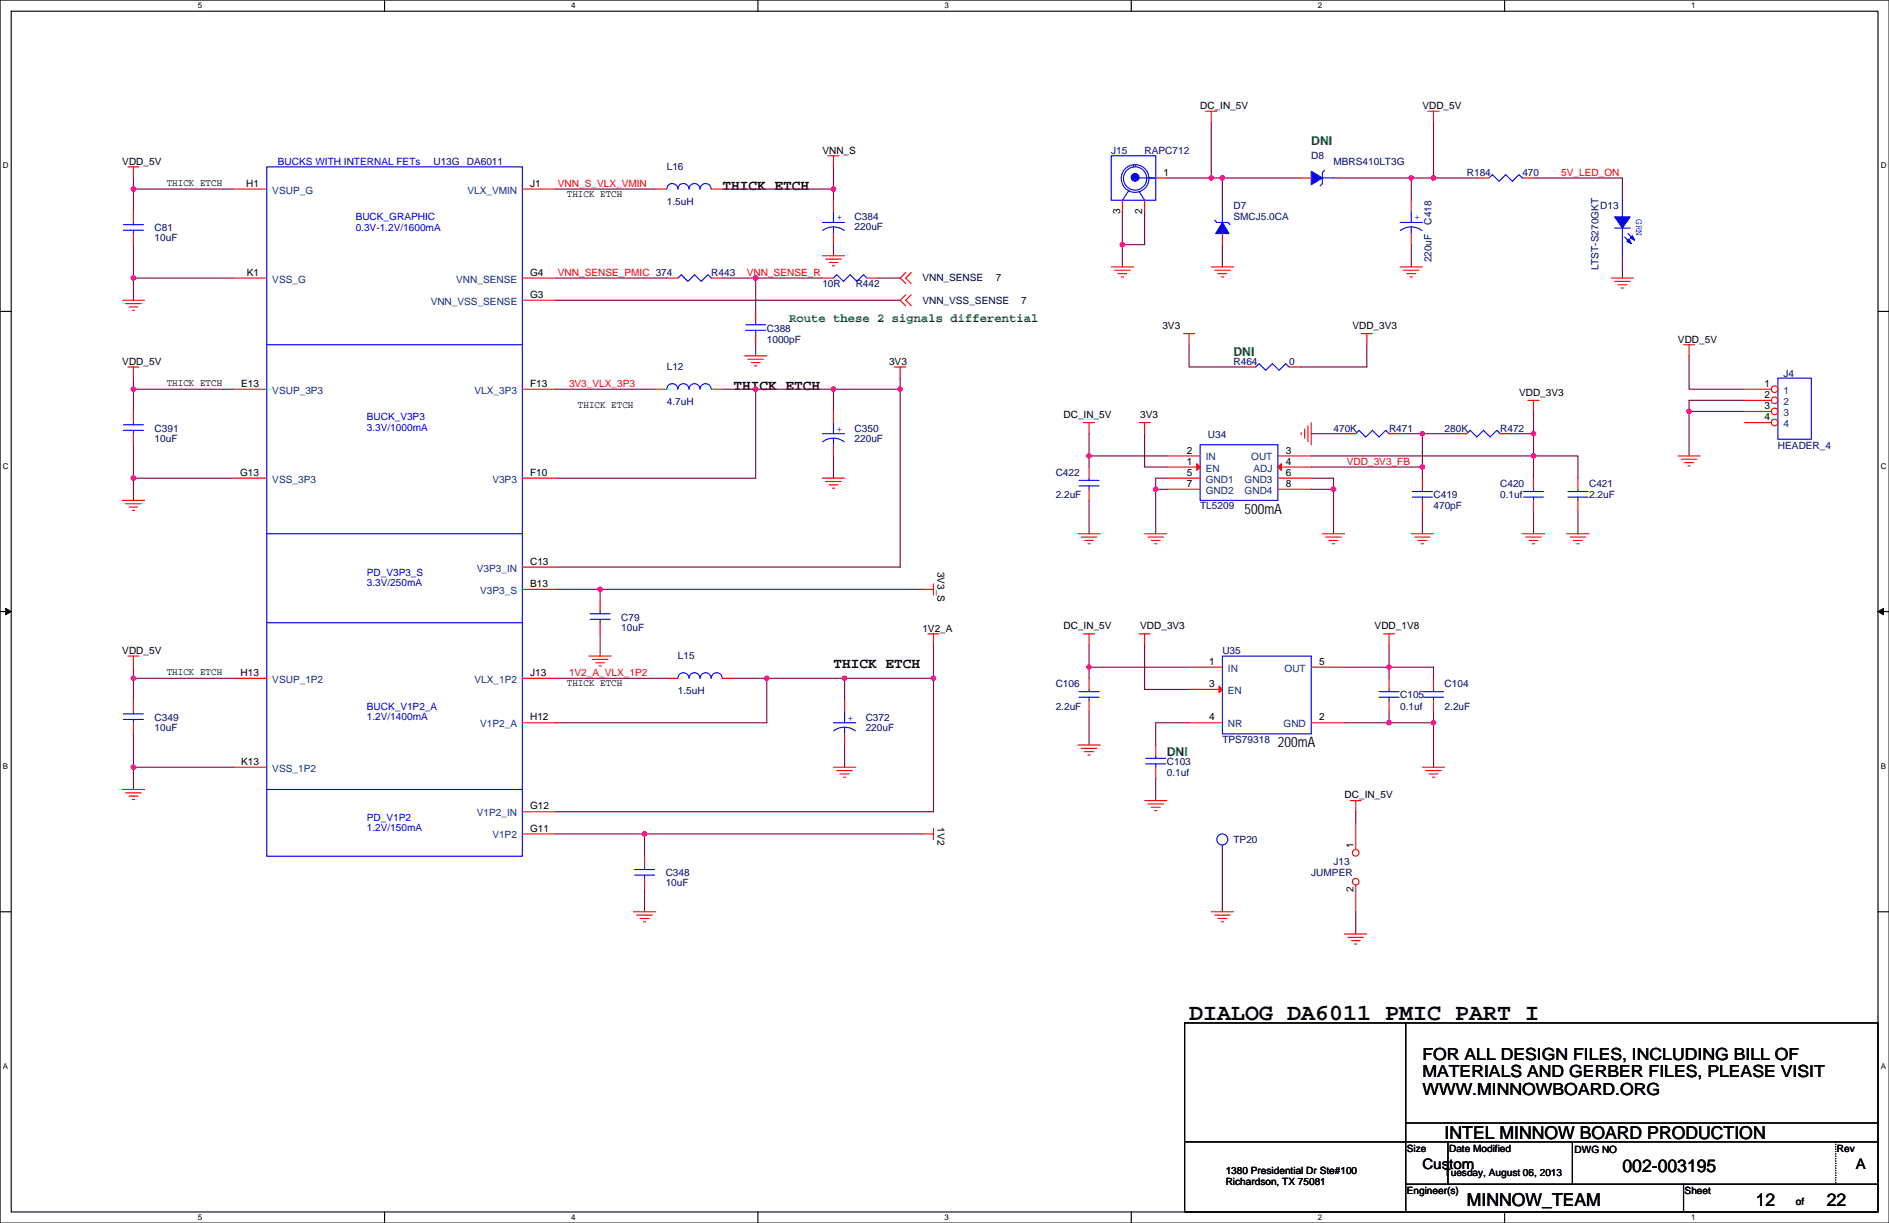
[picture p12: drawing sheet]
<svg xmlns="http://www.w3.org/2000/svg" width="432mm" height="279mm" viewBox="0 0 432 279" stroke-linecap="round" stroke-linejoin="round" font-family="sans-serif">
<path d="M0 0h431.8v279.4h-431.8zM2.6 2.6h426.7v274.3h-426.7z" fill="none" stroke="#000" stroke-width=".25"/>
<g fill="#fff">
<path d="M45.2 .3h1v2h-1z"/>
<path d="M45.2 277.1h1v2.1h-1z"/>
</g>
<path d="M87.9 0v2.6M87.9 276.9v2.5" fill="none" stroke="#000" stroke-width=".25"/>
<g fill="#fff">
<path d="M130.6 .3h1v2h-1z"/>
<path d="M130.6 277.1h1v2.1h-1z"/>
</g>
<path d="M173.2 0v2.6M173.2 276.9v2.5" fill="none" stroke="#000" stroke-width=".25"/>
<g fill="#fff">
<path d="M215.9 .3h1v2h-1z"/>
<path d="M215.9 277.1h1v2.1h-1z"/>
</g>
<path d="M258.6 0v2.6M258.6 276.9v2.5" fill="none" stroke="#000" stroke-width=".25"/>
<g fill="#fff">
<path d="M301.3 .3h1v2h-1z"/>
<path d="M301.3 277.1h1v2.1h-1z"/>
</g>
<path d="M343.9 0v2.6M343.9 276.9v2.5" fill="none" stroke="#000" stroke-width=".25"/>
<g fill="#fff">
<path d="M386.6 .3h1v2h-1z"/>
<path d="M386.6 277.1h1v2.1h-1z"/>
<path d="M.7 36.9h1.2v2h-1.2z"/>
<path d="M429.9 36.9h1.3v2h-1.3z"/>
<path d="M.7 105.4h1.2v2.1h-1.2z"/>
<path d="M429.9 105.4h1.3v2.1h-1.3z"/>
</g>
<path d="M0 71.1h2.6M429.3 71.1h2.5" fill="none" stroke="#000" stroke-width=".25"/>
<g fill="#fff">
<path d="M.7 174h1.2v2h-1.2z"/>
<path d="M429.9 174h1.2v2h-1.2z"/>
</g>
<path d="M0 139.7h2.6M429.3 139.7h2.5" fill="none" stroke="#000" stroke-width=".25"/>
<path d="M1.3 139l1.3 .7-1.3 .7zM429.3 139.7l1.3-.7v1.4z" fill="#000" stroke="#000" stroke-width=".23"/>
<g fill="#fff">
<path d="M.7 242.6h1.2v2h-1.2z"/>
<path d="M429.9 242.6h1.2v2h-1.2z"/>
</g>
<path d="M0 208.3h2.6M429.3 208.3h2.5M270.8 233.7h158.5v43.2h-158.5zM321.3 233.7v43.2M321.3 256.6h108M271 260.9h158.3M321.3 270.5h108M331 260.9v9.6M359.4 260.9v9.6M384.8 270.5v6.4" fill="none" stroke="#000" stroke-width=".25"/>
<g fill="none" stroke="#800040" stroke-width=".25">
<path d="M190.5 38.1v5.1M276.9 28v12.7M327.7 28v12.7M30.5 55.9v7.6M30.5 43.2v5.1M30.5 40.7v2.5M30.5 43.2h22.9M127 43.2h22.9M165.1 43.2h25.4M190.5 43.2v2.5M190.5 55.9v2.5M256.6 55.9v5.1"/>
<path d="M256.6 48.3v7.6M261.6 48.3v7.6h-5M266.7 40.7h10.2M276.9 40.7h2.5M279.4 55.9v5.1M279.4 40.7v7.6M279.4 40.7h17.8M304.8 40.7h17.8M322.6 40.7h5.1M322.6 55.9v5.1M322.6 40.7v5M327.7 40.7h10.1"/>
<path d="M350.5 40.7h20.4v5M370.9 58.4v5.1M30.5 63.5v5.1M30.5 63.5h22.9M127 63.5h25.4M127 68.6h78.8M165.1 63.5h7.6v7.6M172.7 63.5h15.3M172.7 78.8v2.5M200.7 63.5h5.1M271.8 78.8v5h12.7M312.4 78.8v5h-15.2"/>
<path d="M30.5 86.4v2.5M30.5 88.9v5.1M30.5 88.9h22.9M127 88.9h22.9M165.1 88.9h7.6M172.7 88.9h17.8M172.7 88.9v20.3h-45.7M190.5 88.9v5.1M190.5 88.9h15.3M205.8 86.4v2.5M205.8 88.9v40.7h-78.8M248.9 99.1v5.1"/>
<path d="M261.6 99.1v7.6h5.1M299.7 99.1h7.7M320.1 99.1h5v7.6M325.1 99.1h7.7M345.5 99.1h5M350.5 99.1v5.1M350.5 94v5.1M386.1 81.3v7.6h12.7M386.1 94h12.7M386.1 94v10.2M398.8 91.5h-12.7v2.5M30.5 109.2v5.1"/>
<path d="M30.5 101.6v7.6h22.9M190.5 104.2v5M248.9 104.2v2.5M248.9 104.2h17.8M248.9 114.3v7.6M264.2 111.8v10.1M264.2 111.8h2.5M266.7 109.2h-2.5v2.6M299.7 106.7h25.4M299.7 109.2h5.1v2.6M299.7 111.8h5.1M299.7 104.2h50.8"/>
<path d="M304.8 111.8v10.1M325.1 116.9v5M325.1 106.7v2.5M350.5 104.2v5M350.5 116.9v5M350.5 104.2h10.2v5M360.7 116.9v5M127 134.6h10.2v2.6M137.2 134.6h73.6M30.5 155h22.9M30.5 155v5M30.5 152.4v2.6"/>
<path d="M127 155h25.4M137.2 144.8v5.1M167.7 155h7.6v10.1h-48.3M175.3 155h17.8M193.1 155h20.3M193.1 155v5M213.4 155v30.4h-86.4M213.4 147.3v7.7M248.9 152.4h22.9M248.9 152.4v2.6M248.9 147.3v5.1M261.6 147.3v10.2h10.2"/>
<path d="M307.4 152.4h10.1M317.5 152.4v2.6M317.5 152.4h10.2v2.6M317.5 147.3v5.1M30.5 167.7v7.6M30.5 175.3v5.1M30.5 175.3h22.9M193.1 170.2v5.1M248.9 162.6v7.6M264.2 177.8v5.1M271.8 165.1h-7.6v5.1M307.4 165.1h10.1"/>
<path d="M317.5 162.6v2.5M317.5 165.1h10.2M327.7 165.1v10.2M327.7 162.6v2.5M127 190.5h20.3M147.3 190.5v5.1M147.3 190.5h63.5M279.4 193.1v15.2M309.9 185.4v2.6M147.3 203.2v5.1M309.9 208.3v5.1"/>
</g>
<g fill="#f0f" stroke="#f0f" stroke-width=".25">
<circle cx="172.7" cy="88.9" r=".5"/>
<circle cx="190.5" cy="88.9" r=".5"/>
<circle cx="205.7" cy="88.9" r=".5"/>
<circle cx="137.2" cy="134.6" r=".5"/>
<circle cx="193" cy="154.9" r=".5"/>
<circle cx="175.3" cy="154.9" r=".5"/>
<circle cx="213.4" cy="154.9" r=".5"/>
<circle cx="147.3" cy="190.5" r=".5"/>
<circle cx="190.5" cy="43.2" r=".5"/>
<circle cx="30.5" cy="63.5" r=".5"/>
<circle cx="30.5" cy="43.2" r=".5"/>
<circle cx="30.5" cy="88.9" r=".5"/>
<circle cx="30.5" cy="109.2" r=".5"/>
<circle cx="30.5" cy="154.9" r=".5"/>
<circle cx="30.5" cy="175.3" r=".5"/>
<circle cx="256.5" cy="55.9" r=".5"/>
<circle cx="276.9" cy="40.6" r=".5"/>
<circle cx="327.7" cy="40.6" r=".5"/>
<circle cx="322.6" cy="40.6" r=".5"/>
<circle cx="350.5" cy="104.1" r=".5"/>
<circle cx="264.2" cy="111.8" r=".5"/>
<circle cx="304.8" cy="111.8" r=".5"/>
<circle cx="325.1" cy="99.1" r=".5"/>
<circle cx="350.5" cy="99.1" r=".5"/>
<circle cx="325.1" cy="106.7" r=".5"/>
<circle cx="248.9" cy="104.1" r=".5"/>
<circle cx="248.9" cy="152.4" r=".5"/>
<circle cx="327.7" cy="165.1" r=".5"/>
<circle cx="317.5" cy="152.4" r=".5"/>
<circle cx="317.5" cy="165.1" r=".5"/>
<circle cx="172.7" cy="63.5" r=".5"/>
<circle cx="279.4" cy="40.6" r=".5"/>
<circle cx="386.1" cy="94" r=".5"/>
</g>
<g fill="none" stroke="#f00" stroke-width=".25">
<path d="M29.2 38.1h2.6M30.5 38.1v2.6M189.3 35.6h2.5M190.5 35.6v2.5M275.6 25.4h2.6M276.9 25.4v2.6M326.4 25.4h2.6M327.7 25.4v2.6M30.5 48.3v2.5M30.5 53.4v2.5M53.4 43.2h7.6M119.4 43.2h7.6"/>
<path d="M149.9 43.2h2.5M162.6 43.2h2.5M188 58.4h5.1M188.7 59.2h3.6M189.5 60h2M190.5 45.7v2.6M190.5 53.4v2.5M256.6 45.7v2.6M261.6 45.7v2.6M264.2 40.7h2.5M279.4 48.3h.1M279.4 53.4v2.5"/>
<path d="M370.9 58.4h.1M370.9 45.7h.1M28 68.6h5M28.7 69.4h3.6M29.5 70.1h2M30.2 70.9h.6M53.4 63.5h7.6M119.4 63.5h7.6M119.4 68.6h7.6M152.4 63.5h2.6M162.6 63.5h2.5M188 63.5h2.5"/>
<path d="M190.3 60.7h.5M198.1 63.5h2.6M207 67.3l-1.2 1.3 1.2 1.3M207 62.3l-1.2 1.2 1.2 1.3M208.3 67.3l-1.3 1.3 1.3 1.3M208.3 62.3l-1.3 1.2 1.3 1.3M254 61h5.1M254.8 61.7h3.5M255.5 62.5h2.1M256.3 63.3h.5M270.5 76.2h2.6M271.8 76.2v2.6"/>
<path d="M276.9 61h5.1M277.6 61.7h3.6M278.4 62.5h2M279.2 63.3h.5M311.2 76.2h2.5M312.4 76.2v2.6M320.1 61h5M320.8 61.7h3.6M321.6 62.5h2M322.3 63.3h.6M368.3 63.5h5.1M369.1 64.3h3.5"/>
<path d="M369.8 65h2.1M370.6 65.8h.5M384.8 78.8h2.6M386.1 78.8v2.5M29.2 83.8h2.6M30.5 83.8v2.6M30.5 94v2.5M30.5 99.1v2.5M53.4 88.9h7.6M119.4 88.9h7.6M149.9 88.9h2.5M162.6 88.9h2.5"/>
<path d="M170.2 81.3h5.1M171 82.1h3.5M171.7 82.8h2.1M172.5 83.6h.5M190.5 94v2.5M204.5 83.8h2.5M205.8 83.8v2.6M247.7 96.5h2.5M248.9 96.5v2.6M260.4 96.5h2.5M261.6 96.5v2.6M284.5 83.8h2.5"/>
<path d="M294.7 83.8h2.5M297.5 98.8v.5M298.2 98.1v2M299 97.3v3.6M299.7 96.5v5.1M307.4 99.1h2.5M317.5 99.1h2.6M332.8 99.1h2.5M342.9 99.1h2.6M349.3 91.5h2.5M350.5 91.5v2.5M28 114.3h5"/>
<path d="M28.7 115.1h3.6M29.5 115.8h2M30.2 116.6h.6M53.4 109.2h7.6M119.4 109.2h7.6M188 109.2h5.1M188.7 110h3.6M189.5 110.8h2M190.3 111.5h.5M190.5 101.6v2.6M248.9 106.7v2.5M248.9 111.8v2.5"/>
<path d="M266.7 104.2h7.6M266.7 109.2h7.6M266.7 106.7h7.6M266.7 111.8h7.6M292.1 104.2h7.6M292.1 106.7h7.6M292.1 109.2h7.6M292.1 111.8h7.6M325.1 109.2v2.6M325.1 114.3v2.6M360.7 109.2v2.6M360.7 114.3v2.6"/>
<path d="M383.6 104.2h5M384.3 104.9h3.6M385.1 105.7h2M385.8 106.4h.6M119.4 129.6h7.6M119.4 134.6h7.6M210.8 134.6h2.6M213.4 133.4v2.5M246.4 121.9h5.1M247.2 122.7h3.5M247.9 123.5h2.1M248.7 124.2h.5"/>
<path d="M261.6 121.9h5.1M262.4 122.7h3.6M263.2 123.5h2M263.9 124.2h.5M302.3 121.9h5.1M303 122.7h3.6M303.8 123.5h2M304.6 124.2h.5M322.6 121.9h5.1M323.4 122.7h3.5M324.1 123.5h2.1M324.9 124.2h.5"/>
<path d="M348 121.9h5.1M348.8 122.7h3.5M349.5 123.5h2.1M350.3 124.2h.5M358.2 121.9h5M358.9 122.7h3.6M359.7 123.5h2M360.4 124.2h.6M29.2 149.9h2.6M30.5 149.9v2.5M53.4 155h7.6M119.4 155h7.6"/>
<path d="M134.6 149.9h5.1M135.4 150.6h3.6M136.2 151.4h2M136.9 152.2h.5M152.4 155h2.6M165.1 155h2.6M212.1 144.8h2.6M213.4 144.8v2.5M247.7 144.8h2.5M248.9 155v2.5M248.9 144.8v2.5M260.4 144.8h2.5"/>
<path d="M261.6 144.8v2.5M271.8 152.4h7.6M271.8 157.5h7.6M299.7 152.4h7.7M316.3 144.8h2.5M317.5 144.8v2.5M317.5 155v2.5M327.7 155v2.5M53.4 175.3h7.6M119.4 165.1h7.6M190.5 175.3h5.1M191.3 176h3.5"/>
<path d="M192 176.8h2.1M192.8 177.6h.5M193.1 160v2.6M193.1 167.7v2.5M246.4 170.2h5.1M247.2 171h3.5M247.9 171.7h2.1M248.7 172.5h.5M248.9 160v2.6M271.8 165.1h7.6M299.7 165.1h7.7M317.5 160v2.6"/>
<path d="M325.1 175.3h5.1M325.9 176h3.6M326.7 176.8h2M327.4 177.6h.5M327.7 160v2.6M28 180.4h5M28.7 181.1h3.6M29.5 181.9h2M30.2 182.6h.6M119.4 185.4h7.6M119.4 190.5h7.6M147.3 195.6v2.5"/>
<path d="M210.8 190.5h2.6M213.4 189.3v2.5M261.6 182.9h5.1M262.4 183.7h3.6M263.2 184.4h2M263.9 185.2h.5M279.4 193.1h.1M308.6 182.9h2.6M309.9 182.9v2.5M144.8 208.3h5.1M145.6 209.1h3.5M146.3 209.8h2.1"/>
<path d="M147.1 210.6h.5M147.3 200.7v2.5M276.9 208.3h5.1M277.6 209.1h3.6M278.4 209.8h2M279.2 210.6h.5M307.4 213.4h5M308.1 214.1h3.6M308.9 214.9h2M309.6 215.7h.6"/>
</g>
<path d="M419.6 260.9v9.6M419.6 270.5h.1" fill="none" stroke="#000" stroke-width=".25" stroke-dasharray="0 .5"/>
<g fill="none" stroke="#00f" stroke-width=".25">
<path d="M61 38.1h58.4v157.5h-58.4zM254 35.6h10.2v10.1h-10.2zM259.1 37.6v.5M259.6 37.6v.5M28.2 52.6h4.6M28.2 51.3h4.6M30.5 50.8v.5M30.5 52.6v.8M152.4 43.2a1.26 1.26 0 0 1 1.3-1.3 1.26 1.26 0 0 1 1.2 1.3M155 43.2a1.26 1.26 0 0 1 1.2-1.3 1.26 1.26 0 0 1 1.3 1.3 1.27 1.27 0 0 1 1.3-1.3 1.27 1.27 0 0 1 1.2 1.3M160 43.2a1.26 1.26 0 0 1 1.3-1.3 1.26 1.26 0 0 1 1.3 1.3M188 50.8h5.1"/>
<path d="M188 52.7a4.1 4.1 0 0 1 5 0M190.5 51.8v1.6M190.5 48.3v2.5M258.1 43.5l-1.5 2.2M259.1 40.7h5.1h-1.5M260.4 43.7l1.2 2M277.6 50.3l.6 .5h2.5l.5 .5M279.4 48.3v2.5M369.1 52.1h3.5M370.9 45.7v6.4M370.9 50.8v7.6M371.4 54.1l1.5 1.5"/>
<path d="M372.1 53.4l1.6 1.5M61 78.8h58.4M155 63.5l.7-.7 1.5 1.5 1.6-1.5 1.5 1.5 1.5-1.5 .8 .7M190.5 63.5l.8-.7 1.5 1.5 1.5-1.5 1.6 1.5 1.5-1.5 .7 .7M28.2 98.3h4.6M28.2 97h4.6M30.5 96.5v.5M30.5 98.3v.8M154.9 88.9a1.26 1.26 0 0 0-1.2-1.2 1.26 1.26 0 0 0-1.3 1.2M160 88.9a1.27 1.27 0 0 0-1.2-1.2 1.27 1.27 0 0 0-1.3 1.2 1.26 1.26 0 0 0-1.3-1.2 1.26 1.26 0 0 0-1.2 1.2M162.6 88.9a1.26 1.26 0 0 0-1.3-1.2 1.26 1.26 0 0 0-1.3 1.2M188 99.1h5.1"/>
<path d="M190.5 96.5v2.6M287 83.8l.8-.7 1.5 1.5 1.6-1.5 1.5 1.5 1.5-1.5 .8 .7M309.9 99.1l.8-.8 1.5 1.5 1.5-1.5 1.5 1.5 1.6-1.5 .7 .8M335.3 99.1l.8-.8 1.5 1.5 1.5-1.5 1.5 1.5 1.6-1.5 .7 .8M406.4 86.4h7.6v14h-7.6zM188 100.9a4.1 4.1 0 0 1 5 0M190.5 100.1v1.5M246.7 111h4.5M246.7 109.7h4.5M248.9 109.2v.5M248.9 111v.8M274.3 101.6h17.8v12.7h-17.8z"/>
<path d="M322.9 113.6h4.5M322.9 112.3h4.5M325.1 111.8v.5M325.1 113.6v.7M358.4 113.6h4.6M358.4 112.3h4.6M360.7 111.8v.5M360.7 113.6v.7M61 121.9h58.4M61 142.3h58.4M155 154.9a1.26 1.26 0 0 1 1.2-1.2 1.26 1.26 0 0 1 1.3 1.2 1.27 1.27 0 0 1 1.2-1.2 1.27 1.27 0 0 1 1.3 1.2M160 154.9a1.26 1.26 0 0 1 1.3-1.2 1.26 1.26 0 0 1 1.3 1.2 1.27 1.27 0 0 1 1.2-1.2 1.27 1.27 0 0 1 1.3 1.2"/>
<path d="M246.7 159.3h4.5M246.7 158h4.5M248.9 157.5v.5M248.9 159.3v.7M279.4 149.9h20.3v17.8h-20.3zM315.2 159.3h4.6M315.2 158h4.6M317.5 157.5v.5M317.5 159.3v.7M325.4 159.3h4.6M325.4 158h4.6M327.7 157.5v.5"/>
<path d="M327.7 159.3v.7M190.5 165.1h5.1M190.6 167a4.1 4.1 0 0 1 4.9 0M193.1 166.1v1.6M193.1 162.6v2.5M61 180.4h58.4M145.1 199.9h4.5M145.1 198.6h4.5M147.3 198.1v.5M147.3 199.9v.8"/>
<circle cx="259.5" cy="40.8" r="3.2"/>
<circle cx="259.5" cy="40.8" r="2.66"/>
<circle cx="279.4" cy="191.8" r="1.26"/>
</g>
<g fill="#00f" stroke="#00f" stroke-width=".25">
<path d="M372.4 54.6l.5 1-1-.5z" fill-rule="evenodd"/>
<path d="M373.1 53.9l.6 1-1.1-.5z" fill-rule="evenodd"/>
<path d="M369.1 49.6h3.5l-1.7 2.5z" fill-rule="evenodd"/>
<path d="M279.4 50.8l1.5 2.6h-3z" fill-rule="evenodd"/>
<circle cx="259.5" cy="40.5" r=".88"/>
</g>
<g fill="#f00" stroke="#f00" stroke-width=".25">
<path d="M278.7 156.7l.7 .8-.7 .8z"/>
<path d="M273.6 105.9l.7 .8-.7 .8z"/>
<path d="M292.1 106.7l.8-.8v1.6z"/>
</g>
<circle cx="405.6" cy="88.9" r=".76" fill="#fff" stroke="#f00" stroke-width=".25"/>
<path d="M398.8 88.9h6.1" fill="none" stroke="#f00" stroke-width=".25"/>
<circle cx="405.6" cy="91.4" r=".76" fill="#fff" stroke="#f00" stroke-width=".25"/>
<path d="M398.8 91.5h6.1" fill="none" stroke="#f00" stroke-width=".25"/>
<circle cx="405.6" cy="94" r=".76" fill="#fff" stroke="#f00" stroke-width=".25"/>
<path d="M398.8 94h6.1" fill="none" stroke="#f00" stroke-width=".25"/>
<circle cx="405.6" cy="96.5" r=".76" fill="#fff" stroke="#f00" stroke-width=".25"/>
<g fill="none" stroke="#f00" stroke-width=".25">
<path d="M297.2 40.7h2.5M304.8 40.7h.1M322.6 45.7v2.6M322.6 53.4v2.5M337.8 40.7h2.6M348 40.7h2.5M172.7 71.1v2.6M172.7 76.2v2.6M398.8 96.5h6.1M350.5 109.2v2.6M350.5 114.3v2.6M137.2 137.2v2.5"/>
<path d="M137.2 142.3v2.5M30.5 160v2.6M30.5 165.1v2.6M264.2 170.2v2.5M264.2 175.3v2.5"/>
</g>
<g fill="none" stroke="#00f" stroke-width=".25">
<path d="M302.8 38.9l-.5 .5v2.5l-.5 .5M302.3 40.7h2.5M320.1 50.8h5M320.1 52.7a4.1 4.1 0 0 1 5 0M322.6 51.8v1.6M322.6 48.3v2.5M340.4 40.7l.7-.8 1.6 1.5 1.5-1.5 1.5 1.5 1.5-1.5 .8 .8M170.5 75.5h4.5M170.5 74.2h4.5M172.7 73.7v.5M172.7 75.5v.7M348.3 113.6h4.5"/>
<path d="M348.3 112.3h4.5M350.5 111.8v.5M350.5 113.6v.7M137.2 139.7v.5M134.9 141.5h4.6M134.9 140.2h4.6M137.2 141.5v.8M28.2 164.4h4.6M28.2 163.1h4.6M30.5 162.6v.5M30.5 164.4v.7M261.9 174.5h4.6"/>
<path d="M261.9 173.2h4.6M264.2 172.7v.5M264.2 174.5v.8"/>
</g>
<path d="M299.7 39.1l2.6 1.6-2.6 1.5z" fill-rule="evenodd" fill="#00f" stroke="#00f" stroke-width=".25"/>
<circle cx="309.9" cy="194.8" r=".76" fill="#fff" stroke="#f00" stroke-width=".25"/>
<path d="M309.9 188v6.1" fill="none" stroke="#f00" stroke-width=".25"/>
<circle cx="309.9" cy="201.4" r=".76" fill="#fff" stroke="#f00" stroke-width=".25"/>
<path d="M309.9 202.2v6.1" fill="none" stroke="#f00" stroke-width=".25"/>
<g fill="#f0f" stroke="#f0f" stroke-width=".25">
<circle cx="172.7" cy="88.9" r=".5"/>
<circle cx="190.5" cy="88.9" r=".5"/>
<circle cx="205.7" cy="88.9" r=".5"/>
<circle cx="137.2" cy="134.6" r=".5"/>
<circle cx="193" cy="154.9" r=".5"/>
<circle cx="175.3" cy="154.9" r=".5"/>
<circle cx="213.4" cy="154.9" r=".5"/>
<circle cx="147.3" cy="190.5" r=".5"/>
<circle cx="190.5" cy="43.2" r=".5"/>
<circle cx="30.5" cy="63.5" r=".5"/>
<circle cx="30.5" cy="43.2" r=".5"/>
<circle cx="30.5" cy="88.9" r=".5"/>
<circle cx="30.5" cy="109.2" r=".5"/>
<circle cx="30.5" cy="154.9" r=".5"/>
<circle cx="30.5" cy="175.3" r=".5"/>
<circle cx="256.5" cy="55.9" r=".5"/>
<circle cx="276.9" cy="40.6" r=".5"/>
<circle cx="327.7" cy="40.6" r=".5"/>
<circle cx="322.6" cy="40.6" r=".5"/>
<circle cx="350.5" cy="104.1" r=".5"/>
<circle cx="264.2" cy="111.8" r=".5"/>
<circle cx="304.8" cy="111.8" r=".5"/>
<circle cx="325.1" cy="99.1" r=".5"/>
<circle cx="350.5" cy="99.1" r=".5"/>
<circle cx="325.1" cy="106.7" r=".5"/>
<circle cx="248.9" cy="104.1" r=".5"/>
<circle cx="248.9" cy="152.4" r=".5"/>
<circle cx="327.7" cy="165.1" r=".5"/>
<circle cx="317.5" cy="152.4" r=".5"/>
<circle cx="317.5" cy="165.1" r=".5"/>
<circle cx="172.7" cy="63.5" r=".5"/>
<circle cx="279.4" cy="40.6" r=".5"/>
<circle cx="386.1" cy="94" r=".5"/>
</g>
<text font-size="5.3" x="271.8" y="233.1">DIALOG DA6011 PMIC PART I</text>
<g font-size="4.1">
<text x="330.2" y="260.2">INTEL MINNOW BOARD PRODUCTION</text>
<text x="370.9" y="267.8">002-003195</text>
<text x="335.3" y="275.4">MINNOW_TEAM</text>
<text x="401.3" y="275.4">12</text>
<text x="417.6" y="275.4">22</text>
</g>
<g font-size="3.8">
<text x="325.1" y="242.2">FOR ALL DESIGN FILES, INCLUDING BILL OF</text>
<text x="325.1" y="246.1">MATERIALS AND GERBER FILES, PLEASE VISIT</text>
<text x="325.1" y="250.1">WWW.MINNOWBOARD.ORG</text>
</g>
<g font-size="3.3">
<text x="165.1" y="43.4">THICK ETCH</text>
<text x="167.7" y="89.1">THICK ETCH</text>
<text x="284.5" y="117.4">50mA</text>
<text x="287.5" y="117.4">0</text>
<text x="190.5" y="152.6">THICK ETCH</text>
<text x="292.1" y="170.7">20mA</text>
<text x="295.1" y="170.7">0</text>
<text x="325.1" y="267.1">Custom</text>
<text x="424.2" y="267.1">A</text>
</g>
<g font-size="2.8" fill="#008000">
<text x="299.7" y="33.1">DNI</text>
<text x="180.4" y="73.5">Route these 2 signals differential</text>
<text x="282" y="81.3">DNI</text>
<text x="266.7" y="172.8">DNI</text>
</g>
<g font-size="2.3">
<text x="274.3" y="24.9">DC_IN_5V</text>
<text x="325.1" y="24.9">VDD_5V</text>
<text x="188" y="35.1">VNN_S</text>
<text x="28" y="37.6">VDD_5V</text>
<text x="266" y="40.1">1</text>
<text x="38.1" y="42.5">THICK ETCH</text>
<text x="56.3" y="42.7">H1</text>
<text x="121.2" y="42.7">J1</text>
<text x="129.6" y="45">THICK ETCH</text>
<text x="256" y="48.8" transform="rotate(-90 256 48.8)">3</text>
<text x="261.1" y="48.8" transform="rotate(-90 261.1 48.8)">2</text>
<text x="56.4" y="63">K1</text>
<text x="121.2" y="63">G4</text>
<text x="121.2" y="68.1">G3</text>
<text x="265.7" y="75.2">3V3</text>
<text x="309.1" y="75.2">VDD_3V3</text>
<text x="28" y="83.4">VDD_5V</text>
<text x="203.2" y="83.4">3V3</text>
<text x="383.6" y="78.3">VDD_5V</text>
<text x="38.1" y="88.2">THICK ETCH</text>
<text x="55.1" y="88.4">E13</text>
<text x="121.2" y="88.4">F13</text>
<text x="403.4" y="88.4">1</text>
<text x="132.1" y="93.3">THICK ETCH</text>
<text x="243.1" y="95.5">DC_IN_5V</text>
<text x="260.6" y="95.5">3V3</text>
<text x="347.2" y="90.5">VDD_3V3</text>
<text x="403.4" y="90.9">2</text>
<text x="403.4" y="93.5">3</text>
<text x="403.4" y="96">4</text>
<text x="271.3" y="103.6">2</text>
<text x="271.3" y="106.2">1</text>
<text x="293.9" y="103.6">3</text>
<text x="293.9" y="106.2">4</text>
<text x="54.9" y="108.7">G13</text>
<text x="121.2" y="108.7">F10</text>
<text x="271.3" y="108.7">5</text>
<text x="271.3" y="111.3">7</text>
<text x="293.9" y="108.7">6</text>
<text x="293.9" y="111.3">8</text>
<text x="121.2" y="129">C13</text>
<text x="214.3" y="130.6" transform="rotate(90 214.3 130.6)">3V3_S</text>
<text x="121.2" y="134.1">B13</text>
<text x="243.1" y="143.8">DC_IN_5V</text>
<text x="260.6" y="143.8">VDD_3V3</text>
<text x="314.2" y="143.8">VDD_1V8</text>
<text x="28" y="149.4">VDD_5V</text>
<text x="210.8" y="144.3">1V2_A</text>
<text x="38.1" y="154.2">THICK ETCH</text>
<text x="55" y="154.4">H13</text>
<text x="121.2" y="154.4">J13</text>
<text x="276.4" y="151.9">1</text>
<text x="301.5" y="151.9">5</text>
<text x="129.6" y="156.8">THICK ETCH</text>
<text x="276.4" y="157">3</text>
<text x="121.2" y="164.6">H12</text>
<text x="276.4" y="164.6">4</text>
<text x="301.5" y="164.6">2</text>
<text x="55.1" y="174.8">K13</text>
<text x="121.2" y="184.9">G12</text>
<text x="307.4" y="182.4">DC_IN_5V</text>
<text x="121.2" y="190">G11</text>
<text x="214.3" y="189" transform="rotate(90 214.3 189)">1V2</text>
<text x="309.4" y="193.8" transform="rotate(-90 309.4 193.8)">1</text>
<text x="309.4" y="203.8" transform="rotate(-90 309.4 203.8)">2</text>
<text x="321.6" y="263.2">Size</text>
<text x="331.2" y="263.2">Date Modified</text>
<text x="359.9" y="263.4">DWG NO</text>
<text x="419.9" y="263.2">Rev</text>
<text x="280.2" y="268.3">1380 Presidential Dr Ste#100</text>
<text x="330.2" y="268.8">Tuesday, August 06, 2013</text>
<text x="280.2" y="270.6">Richardson, TX 75081</text>
<text x="321.6" y="272.8">Engineer(s)</text>
<text x="385.1" y="272.8">Sheet</text>
<text x="410.5" y="275.4">of</text>
</g>
<g font-size="2.3" fill="#000080">
<text x="254" y="35.1">J15</text>
<text x="261.6" y="35.1">RAPC712</text>
<text x="99.1" y="37.6">U13G</text>
<text x="106.7" y="37.6">DA6011</text>
<text x="152.4" y="38.9">L16</text>
<text x="299.7" y="36.4">D8</text>
<text x="304.8" y="37.6">MBRS410LT3G</text>
<text x="335.3" y="40.2">R184</text>
<text x="348" y="40.2">470</text>
<text x="152.4" y="46.8">1.5uH</text>
<text x="282" y="47.8">D7</text>
<text x="365.8" y="47.8">D13</text>
<text x="35.3" y="52.9">C81</text>
<text x="195.3" y="50.3">C384</text>
<text x="195.3" y="52.6">220uF</text>
<text x="282" y="50.3">SMCJ5.0CA</text>
<text x="327.3" y="51.3" transform="rotate(-90 327.3 51.3)">C418</text>
<text x="35.3" y="55.2">10uF</text>
<text x="327.3" y="60" transform="rotate(-90 327.3 60)">220uF</text>
<text x="162.6" y="63">R443</text>
<text x="188" y="65.6">10R</text>
<text x="195.6" y="65.6">R442</text>
<text x="365.4" y="61.7" transform="rotate(-90 365.4 61.7)">LTST-S270GKT</text>
<text x="175.3" y="75.7">C388</text>
<text x="175.3" y="78.3">1000pF</text>
<text x="282" y="83.4">R464</text>
<text x="294.7" y="83.4">0</text>
<text x="152.4" y="84.6">L12</text>
<text x="407.7" y="86.1">J4</text>
<text x="152.4" y="92.5">4.7uH</text>
<text x="35.3" y="98.6">C391</text>
<text x="35.3" y="100.9">10uF</text>
<text x="195.3" y="98.6">C350</text>
<text x="195.3" y="100.9">220uF</text>
<text x="276.1" y="100.1">U34</text>
<text x="304.8" y="98.6">470K</text>
<text x="317.5" y="98.6">R471</text>
<text x="330.2" y="98.6">280K</text>
<text x="342.9" y="98.6">R472</text>
<text x="406.4" y="102.7">HEADER_4</text>
<text x="241.3" y="108.8">C422</text>
<text x="241.3" y="113.8">2.2uF</text>
<text x="327.7" y="113.8">C419</text>
<text x="342.9" y="111.3">C420</text>
<text x="342.9" y="113.8">0.1uf</text>
<text x="363.2" y="111.3">C421</text>
<text x="363.2" y="113.8">2.2uF</text>
<text x="274.3" y="116.4">TL5209</text>
<text x="327.7" y="116.4">470pF</text>
<text x="142" y="141.8">C79</text>
<text x="142" y="144.1">10uF</text>
<text x="279.4" y="149.4">U35</text>
<text x="155" y="150.7">L15</text>
<text x="155" y="158.5">1.5uH</text>
<text x="241.3" y="157">C106</text>
<text x="320.1" y="159.6">C105</text>
<text x="330.2" y="157">C104</text>
<text x="35.3" y="164.6">C349</text>
<text x="35.3" y="166.9">10uF</text>
<text x="197.9" y="164.6">C372</text>
<text x="197.9" y="166.9">220uF</text>
<text x="241.3" y="162.1">2.2uF</text>
<text x="320.1" y="162.1">0.1uf</text>
<text x="330.2" y="162.1">2.2uF</text>
<text x="279.4" y="169.7">TPS79318</text>
<text x="266.7" y="174.8">C103</text>
<text x="266.7" y="177.3">0.1uf</text>
<text x="282" y="192.6">TP20</text>
<text x="304.8" y="197.7">J13</text>
<text x="152.2" y="200.2">C348</text>
<text x="152.2" y="202.5">10uF</text>
<text x="299.7" y="200.2">JUMPER</text>
</g>
<g font-size="2.3" fill="#00f">
<text x="63.5" y="37.6">BUCKS WITH INTERNAL FETs</text>
<text x="81.3" y="50.3">BUCK_GRAPHIC</text>
<text x="81.3" y="52.7">0.3V-1.2V/1600mA</text>
<text x="191.3" y="50.4">+</text>
<text x="323.4" y="50.4">+</text>
<text x="374" y="50.1" transform="rotate(90 374 50.1)">GRN</text>
<text x="83.8" y="96.1">BUCK_V3P3</text>
<text x="83.8" y="98.4">3.3V/1000mA</text>
<text x="191.3" y="98.6">+</text>
<text x="83.8" y="131.6">PD_V3P3_S</text>
<text x="83.8" y="134">3.3V/250mA</text>
<text x="83.8" y="162.1">BUCK_V1P2_A</text>
<text x="83.8" y="164.5">1.2V/1400mA</text>
<text x="193.8" y="164.7">+</text>
<text x="83.8" y="187.5">PD_V1P2</text>
<text x="83.8" y="189.9">1.2V/150mA</text>
</g>
<g font-size="2.3" fill="#f00">
<text x="356.9" y="40.2">5V_LED_ON</text>
<text x="127.5" y="42.7">VNN_S_VLX_VMIN</text>
<text x="127.5" y="63">VNN_SENSE_PMIC 374</text>
<text x="170.7" y="63">VNN_SENSE_R</text>
<text x="130.1" y="88.4">3V3_VLX_3P3</text>
<text x="307.9" y="106.2">VDD_3V3_FB</text>
<text x="130.1" y="154.5">1V2_A_VLX_1P2</text>
</g>
<g font-size="2.3" fill="#004080">
<text x="62.3" y="44.2">VSUP_G</text>
<text x="106.8" y="44.2">VLX_VMIN</text>
<text x="62.3" y="64.6">VSS_G</text>
<text x="104.3" y="64.6">VNN_SENSE</text>
<text x="98.4" y="69.6">VNN_VSS_SENSE</text>
<text x="62.3" y="90">VSUP_3P3</text>
<text x="108.5" y="90">VLX_3P3</text>
<text x="407.7" y="90">1</text>
<text x="407.7" y="92.5">2</text>
<text x="407.7" y="95">3</text>
<text x="407.7" y="97.6">4</text>
<text x="275.6" y="105.2">IN</text>
<text x="275.6" y="107.7">EN</text>
<text x="286" y="105.2">OUT</text>
<text x="286.5" y="107.7">ADJ</text>
<text x="62.3" y="110.3">VSS_3P3</text>
<text x="112.5" y="110.3">V3P3</text>
<text x="275.6" y="110.3">GND1</text>
<text x="275.6" y="112.8">GND2</text>
<text x="284.5" y="110.3">GND3</text>
<text x="284.5" y="112.8">GND4</text>
<text x="109" y="130.6">V3P3_IN</text>
<text x="109.7" y="135.7">V3P3_S</text>
<text x="62.3" y="156">VSUP_1P2</text>
<text x="108.5" y="156">VLX_1P2</text>
<text x="280.7" y="153.5">IN</text>
<text x="293.6" y="153.5">OUT</text>
<text x="280.7" y="158.5">EN</text>
<text x="109.7" y="166.2">V1P2_A</text>
<text x="280.7" y="166.2">NR</text>
<text x="293.4" y="166.2">GND</text>
<text x="62.3" y="176.3">VSS_1P2</text>
<text x="109" y="186.5">V1P2_IN</text>
<text x="112.5" y="191.6">V1P2</text>
</g>
<g font-size="2.3" fill="#000040">
<text x="210.8" y="64.3">VNN_SENSE</text>
<text x="227.6" y="64.3">7</text>
<text x="210.8" y="69.4">VNN_VSS_SENSE</text>
<text x="233.4" y="69.4">7</text>
</g>
<g font-size="1.8">
<text x="45.2" y="1.9">5</text>
<text x="130.6" y="1.9">4</text>
<text x="215.9" y="1.9">3</text>
<text x="301.3" y="1.9">2</text>
<text x="386.6" y="1.9">1</text>
<text x=".7" y="38.5">D</text>
<text x="429.9" y="38.5">D</text>
<text x=".7" y="107.1">C</text>
<text x="429.9" y="107.1">C</text>
<text x=".7" y="175.6">B</text>
<text x="429.9" y="175.6">B</text>
<text x=".7" y="244.2">A</text>
<text x="429.9" y="244.2">A</text>
<text x="45.2" y="278.8">5</text>
<text x="130.6" y="278.8">4</text>
<text x="215.9" y="278.8">3</text>
<text x="301.3" y="278.8">2</text>
<text x="386.6" y="278.8">1</text>
</g>
</svg>
